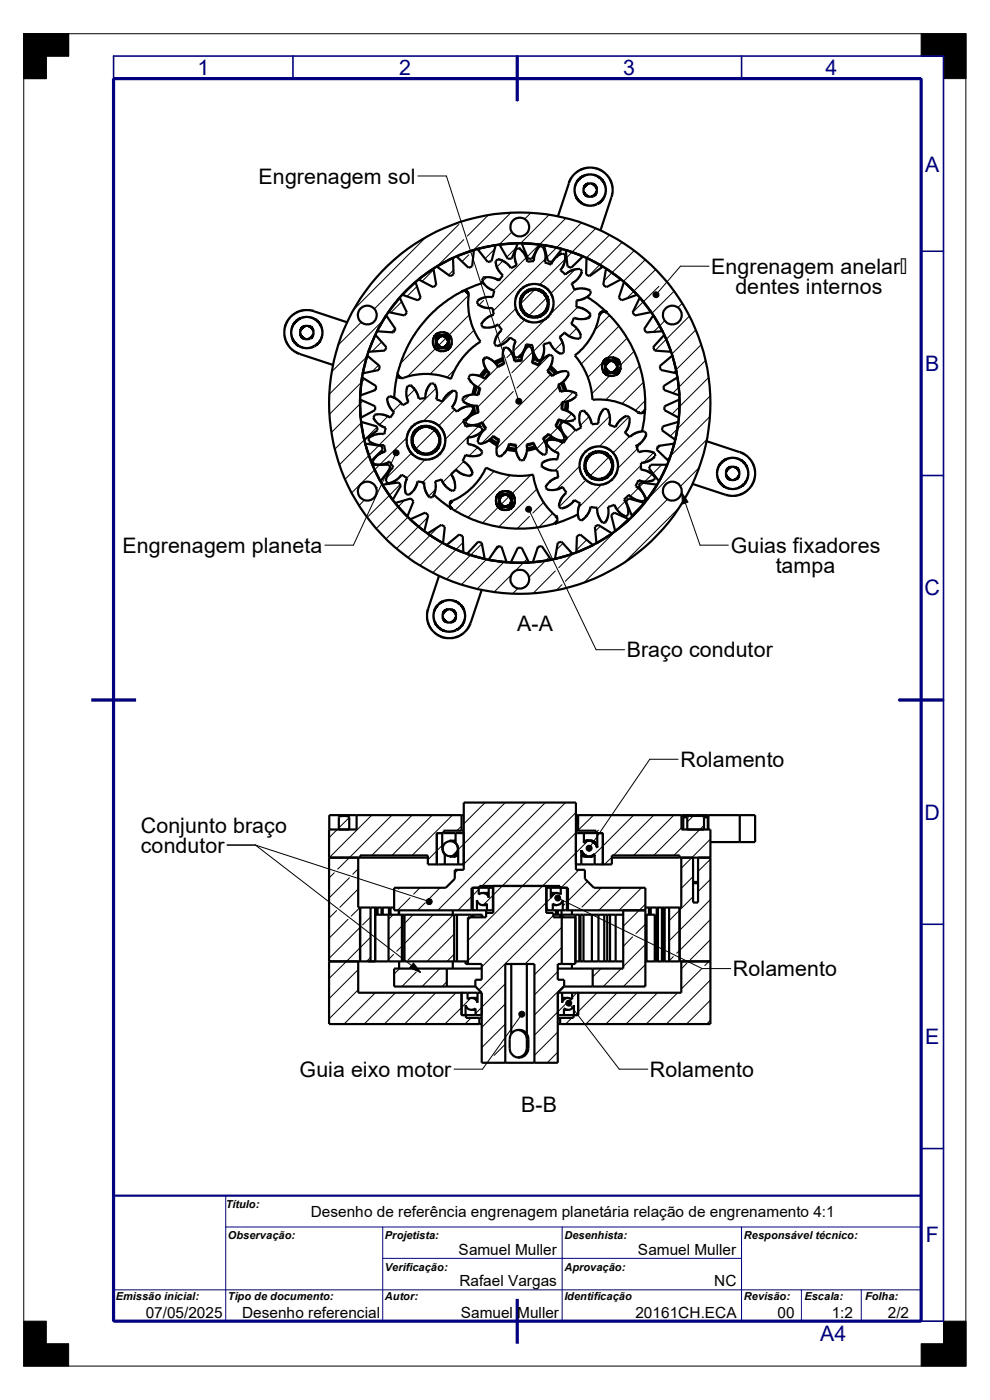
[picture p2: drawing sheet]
<svg xmlns="http://www.w3.org/2000/svg" width="210mm" height="297mm" viewBox="0 0 210 297" stroke-linecap="round" stroke-linejoin="round" font-family="sans-serif">
<g fill="none" stroke="#000" stroke-width=".21">
<path d="M5 7.2h199.9v282.6h-199.9zM14.6 7.2v4.7h-4.8v4.8h-4.8M88.6 37.3h6.1l15.4 47.8M90.4 50.3l-15.3 15.4M92 57.2l-2.5 2.5M96.2 57.3l-1 1M97.3 47.6l-17.9 17.9M98.4 50.8l-5.7 5.8M99.4 54.1l-1.4 1.4M103.2 58.8l-.9 .9M103.6 45.6l-4.5 4.5M104.9 52.8l-2 2.1"/>
<path d="M106.7 55.4l-1.3 1.2M108.4 45.1l-8.2 8.2M108.6 49.2l-2.7 2.7M109.5 52.6l-2 2M111.6 54.7l-6.9 6.9M112.6 45.1l-1.3 1.4M115.7 54.9l-11.1 11.1M116.5 45.6l-6.1 6M118 52.6l-2 2M119.9 55l-5.4 5.4M120.1 46.3l-8.3 8.2M121.3 53.5l-1.1 1.2"/>
<path d="M122 57.2l-5.1 5M123.4 47.2l-5.3 5.3M126.4 48.4l-5 5.1M129.3 49.8l-4.9 4.9M129.8 57.9l-1.7 1.7M132 51.4l-7.1 7.1M134.5 53.2l-4.7 4.6M136.9 55.1l-4.7 4.6M139.1 57.1l-6.2 6.3M150.4 56.5h-6l-5.3 6M76.6 68.4l-4.9 4.8M77.8 75.7l-8 8"/>
<path d="M78 75.5l-.1 .1M80.3 77.5l-1.3 1.3M81 72.5l-2.1 2.1M81.2 68l-10.8 10.9M82.1 67.1l-.7 .8M83.8 69.7l-.8 .8M85.2 64l-2.3 2.3M88.5 60.7l-2.1 2.2M92.4 73.9l-6 6.1M94.7 71.7l-1.7 1.7M96.6 78.3l-1.8 1.8M99.4 62.6l-14.4 14.4"/>
<path d="M99.6 66.8l-4.4 4.3M100.5 70.1l-9.3 9.3M102.6 63.8l-1 .9M103.3 75.9l-.8 .7M105.6 77.8l-4.3 4.3M107.8 79.8l-6.4 6.5M108.6 74.8l-1.1 1.1M109.4 65.4l-3.6 3.6M111.3 67.9l-4.8 4.7M113 74.7l-4.4 4.4M113.4 61.5l-2.9 2.8M115.7 67.7l-6.8 6.8"/>
<path d="M116 63.2l-3.8 3.7M116.7 75.3l-7.1 7M116.8 79.5l-14.7 14.7M119.3 72.6l-1.6 1.6M122 61.4l-5.3 5.3M122.3 69.6l-1.6 1.7M122.5 65.2l-9.3 9.3M125.3 66.7l-1 .9M128 76.8l-3.3 3.3M129.3 79.8l-3.7 3.7M129.3 66.9l-3.1 3.1M130.9 78.2l-.8 .8"/>
<path d="M131.3 69.2l-8 8M133.1 71.7l-4.4 4.4M134.5 74.5l-2.8 2.9M135.7 77.6l-7.2 7.2M136.4 64.1l-2.2 2.2M139.8 60.7l-3.3 3.3M139.9 69.2l-1.3 1.2M141 68l-1 1.1M141.3 72l-2.4 2.4M143 61.8l-4.7 4.7M143.4 78.5l-.6 .6M144.7 64.3l-.9 .9"/>
<path d="M146.3 67.1l-4.9 4.9M147.6 70l-5.1 5.1M148.8 73.1l-5.4 5.3M149.7 76.5l-5.7 5.6M76.4 85.7l-6.1 6M76.8 89.5l-5.8 5.8M77 85l-.6 .6M77.3 93.3l-5.3 5.3M77.4 80.4l-7.5 7.5M78.2 96.6l-5 5.1M79.5 99.7l-4.9 4.9M79.6 86.7l-.6 .6"/>
<path d="M79.8 82.3l-.7 .6M80 90.6l-2.7 2.7M80.3 94.5l-2 2.1M80.5 98.6l-1 1.1M82.3 88.3l-1.8 1.8M84 96.1l-9 19.6h-6.1M85.1 85.5l-1.7 1.7M86.3 92.8l-5.8 5.8M87.3 96.1l-5.3 5.3M88 82.6l-1.7 1.7M90.2 97.5l-3.9 3.9M92.2 91.2l-4 4"/>
<path d="M92.5 82.3l-12.1 12.1M92.8 94.9l-1 1M96.3 82.8l-6.5 6.6M96.5 86.9l-3.5 3.4M98.3 89.4l-3.9 3.8M98.3 97.9l-4.4 4.4M99.6 83.8l-1.3 1.3M100 87.7l-1.4 1.4M101.3 95l-1.8 1.7M101.5 90.5l-11.8 11.8M104.8 100l-8.3 8.3M108.9 83.1l-6.6 6.6"/>
<path d="M115.2 98.1l-.3 .3M115.5 93.5l-1.7 1.7M118.4 90.7l-1.7 1.7M118.5 82l-13.1 13.2M119.2 85.6l-9.7 9.7M119.4 93.9l-1.8 1.9M119.5 89.5l-.6 .7M120 80.5l-.5 .6M121.3 87.8l-1.6 1.6M121.6 83.2l-2.2 2.1M122 91.3l-1.9 2M123 98.9l-5.1 5"/>
<path d="M125 88.4l-1.9 1.8M125.4 96.5l-.6 .6M129.2 96.9l-4 4.1M129.4 88.3l-11.7 11.6M133.4 88.5l-6.2 6.2M133.5 92.6l-3.4 3.5M135.2 95.2l-4.1 4.1M136 98.7l-9.3 9.3M136.5 81.1l-4.5 4.5M136.9 85l-2.1 2.1M138.6 96l-2.1 2.2M140.2 94.5l-.8 .8"/>
<path d="M140.4 98.6l-1.9 1.9M142.2 96.8l-.7 .7M143.7 91l-1.5 1.5M143.9 82.2l-1.2 1.2M144.1 86.3l-1.6 1.6M148.3 99.2l-3.9 4M149.9 93.3l-12.5 12.5M150.3 80.1l-6.2 6.2M150.6 88.3l-8.3 8.4M150.7 84l-7 7M77.3 106.1l-1.1 1.2M80 103.4l-.2 .2"/>
<path d="M82.6 105.1l-4.5 4.5M84.5 107.5l-4.7 4.6M84.9 102.8l-2.3 2.3M85.8 106.1l-1.3 1.4M86.5 109.7l-4.6 4.6M88.8 111.7l-4.7 4.7M90.7 109.8l-1.9 1.9M91.2 113.6l-4.7 4.7M92.4 103.8l-1.5 1.5M93.1 111.7l-1.9 1.8M94 115.1l-4.9 4.9M96.7 116.6l-4.9 4.9"/>
<path d="M98.2 115.1l-1.4 1.4M99.8 117.8l-5.1 5.1M100.2 100.3l-.6 .6M102.2 115.4l-2.3 2.3M103.2 118.7l-5.3 5.3M105.7 107.6l-3.3 3.4M106 115.9l-1.3 1.3M106.9 119.3l-5.7 5.6M107.3 118.8l-.4 .4M108 105.3l-1.7 1.7M108.2 100.8l-8.9 9M109.9 116.2l-.1 .2"/>
<path d="M111 119.4l-1.7 1.7M111.8 118.6l-.8 .8M112.1 108l14.3 29.8h6.1M112.3 109.6l-2.6 2.5M112.5 100.8l-3.9 4M113.9 103.7l-8.1 8.1M114.5 115.9l-.5 .6M115.4 106.6l-2.4 2.2M115.7 119l-3.5 3.5M116.5 118.2l-.7 .7M117.3 108.9l-2.9 2.8M119.4 115.3l-1.3 1.3"/>
<path d="M121.5 117.5l-3 2.9M124.3 101.9l-5.7 5.6M124.5 114.5l-2.2 2.2M127.3 111.6l-1 1.1M127.6 102.9l-4.8 4.8M128.9 110.1l-.8 .8M130.6 112.7l-10.7 10.6M132.6 106.3l-1.7 1.8M133.2 110.1l-2.6 2.5M135.4 103.5l-1.7 1.8M136.5 102.4l-.9 .9M136.6 106.7l-2.6 2.6"/>
<path d="M137.4 105.9l-.2 .1M138.4 100.6l-1.6 1.6M141.6 105.9l-17.7 17.7M144.1 107.7l-11.6 11.6M144.6 104.5l3.9 11.2h6M108.5 121.9l-3.7 3.7M109.9 124.8l-1.1 1.1M117.8 121.1l-4.7 4.8M119.2 124l-1.2 1.2M48.2 179.3h6M54.2 179.3l36.9 12M54.2 179.3l35 27"/>
<path d="M71.5 176l-1.7 1.7M74.1 173.4l-2.2 2.2M78.9 172.9l-9.1 9.1M83.1 172.9l-11.5 11.5M87.4 172.9l-8.5 8.6M91.7 172.9l-8.6 8.6M93.8 179.3l-3 3.1M96 172.9l-8.6 8.6M97.9 175.3l-1 .9M98.6 170.3l-.2 .2M102.9 170.3l-4.5 4.5M107.2 170.3l-10 9.9"/>
<path d="M111.5 170.3l-13.1 13M115.7 170.3l-22.8 22.8M120 170.3l-17.7 17.7M122.2 172.4l-17.6 17.5M122.2 176.7l-22.9 22.8M124.7 178.4l-25.4 25.4M125.9 172.9l-3.3 3.2M127 176.1l-.6 .5M134.4 172.9l-8.7 8.7M138.7 172.9l-8.6 8.6M143 172.9l-8.6 8.6M143.8 161.1h-6l-12.8 18.9"/>
<path d="M144.6 175.6l-5.9 5.9M147.1 173.1l-1.3 1.3M149.4 175.1l-6.4 6.4M150.7 178l-6.2 6.2M70.9 185.2l-1.1 1.1M71.4 193.2l-1.6 1.6M73.8 195l-4 4.1M74.1 186.2l-4.3 4.3M76 184.3l-1.2 1.2M76 188.6l-3.9 3.9M76.2 196.9l-6.4 6.4M76.4 192.5l-1.9 1.9"/>
<path d="M78.6 194.6l-1.7 1.6M78.6 198.8l-2.2 2.2M83.4 194.1l-1 .9M83.8 189.4l-.2 .1M84.8 188.3l-.3 .3M85.3 196.5l-2.9 2.8M87 190.5l-2.7 2.6M87.6 194.1l-1.8 1.8M89.1 188.3l-1.3 1.4M90.2 191.5l-1.6 1.6M91.9 194.1l-6.1 6.1M93.3 188.3l-2.3 2.5"/>
<path d="M94.4 183l-.3 .4M96.2 194.1l-9.6 9.6M96.4 198.2l-5.8 5.8M97.1 180.3l-1.3 1.4M97.2 184.5l-.7 .8M99.9 194.6l-.6 .6M100 190.2l-2.8 2.9M101.6 188.7l-1.3 1.3M104.6 189.9l-2.1 2.1M115.9 191.5l-13.7 13.6M117.4 194.2l-15.8 15.8M117.9 189.5l-1.9 1.9"/>
<path d="M118.3 190.5l30.7 15h6M119.2 196.7l-7.8 7.8M119.8 191.8l-.4 .4M122.8 184.5l-3.8 3.9M124.6 187l-4 4.1M127.6 188.3l-4.2 4.1M129.8 181.9l-1.6 1.5M131.8 188.3l-4.8 4.8M134.2 198.8l-2 2M136.1 188.3l-4.8 4.8M136.9 191.8l-4.7 4.7M136.9 196.1l-2 1.9"/>
<path d="M144.1 193.1l-2.2 2.2M144.1 197.4l-2.2 2.2M147 186l-2.5 2.5M147 190.2l-2.8 2.9M150.7 182.3l-2.6 2.6M150.7 186.6l-2.6 2.5M150.7 190.8l-6.5 6.6M150.7 195.1l-6.5 6.5M150.7 199.3l-4.3 4.3M76 205.7l-6.2 6.2M76 210l-6.2 6.2M76.4 201.1l-6.6 6.5"/>
<path d="M78.6 203.1l-.8 .9M79.6 210.6l-6.6 6.7M83.5 202.5l-1.1 1.1M83.9 210.6l-6.6 6.7M84.8 205.5l-1.2 1.1M85.3 200.7l-1.1 1.1M88.2 210.6l-6.7 6.7M88.3 206.2l-3 3.1M89.1 205.5h-.1M92.5 210.6l-6.7 6.7M93.3 205.5l-3.8 3.8M94.8 208.3l-1 1"/>
<path d="M96.4 202.4l-1.6 1.6M96.7 210.6l-6.6 6.7M99.9 211.7l-5.5 5.6M99.9 215.9l-1.3 1.4M107.2 208.7l-6.3 6.3M107.2 213l-5 5M107.2 217.3l-5 4.9M110.7 215.2l-8.3 11.6h-6.1M118.3 214.7l-4.9 4.9M118.3 218.9l-4.9 5M118.3 206.1l-4.9 5M119.2 201l-5.8 5.8"/>
<path d="M119.7 209l-6.3 6.3M120.6 212.8l10.8 14h6M121.1 211.9l-2.7 2.7M121.3 215.9l-1.3 1.4M122 215.3l-.3 .3M122.4 210.6l-1 1M126.7 210.6l-4.1 4M127.5 205.5l-1.8 1.8M130.9 210.6l-6.4 6.4M131.8 205.5l-3.8 3.8M135.2 210.6l-6.7 6.7M136.9 200.4l-4.7 4.7"/>
<path d="M136.9 204.6l-4.7 4.7M136.9 208.9l-.4 .4M139.5 210.6l-6.7 6.7M142.8 202.9l-.9 1M143.8 210.6l-6.7 6.7M144.1 201.7l-.5 .5M145.7 204.3l-1.2 1.3M148.8 205.6l-4.3 4.2M150.7 203.6l-1.2 1.3M150.7 207.9l-9.3 9.4M150.7 212.2l-5.1 5.1M150.7 216.5l-.8 .8"/>
<path d="M107.2 221.5l-2.4 2.4M118.3 223.2l-2.2 2.3"/>
</g>
<g fill="#000" stroke="#000" stroke-width=".21">
<path d="M144.6 104.5l1.4 2-1.2 .4zM87.7 204.3l1.5 2-2.3-1z"/>
<path d="M5 7.2h9.6v4.7h-4.8v4.8h-4.8z" fill-rule="evenodd"/>
<path d="M195.4 7.2h9.5v9.5h-4.7v-4.8h-4.8z" fill-rule="evenodd"/>
<path d="M5 280.3h4.8v4.8h4.8v4.7h-9.6z" fill-rule="evenodd"/>
<path d="M200.2 280.3h4.7v9.5h-9.5v-4.7h4.8z" fill-rule="evenodd"/>
<circle cx="139.2" cy="62.5" r=".63"/>
<circle cx="84" cy="96.1" r=".62"/>
<circle cx="110" cy="85.1" r=".64"/>
<circle cx="112.1" cy="108" r=".63"/>
<circle cx="125" cy="179.9" r=".63"/>
<circle cx="91" cy="191.3" r=".64"/>
<circle cx="118.3" cy="190.5" r=".63"/>
<circle cx="110.7" cy="215.2" r=".65"/>
<circle cx="120.7" cy="212.8" r=".63"/>
</g>
<g fill="none" stroke="#000080" stroke-width=".21">
<path d="M109.6 16.7h.3M109.6 16.6l.3 .2M109.7 16.6v.2M109.9 16.6l-.3 .2M24 148.5h.3M24 148.4l.3 .3M24.1 148.4v.3M24.2 148.4l-.3 .3M47.9 253.7v26.6M24.1 273.6h171.3M47.9 260.3h147.5M81.2 267h76.1"/>
<path d="M81.2 260.3v20M119.3 260.3v20M157.3 260.3v20M170 273.6v6.7M182.7 273.6v6.7"/>
</g>
<path d="M24.1 11.9h176.1v268.4h-176.1zM24.1 16.7h171.3v263.6M62.1 11.9v4.8M109.7 11.9v9.5M157.3 11.9v4.8M195.4 53.3h4.8M195.4 100.9h4.8M190.6 148.5h9.6M195.4 196.1h4.8M195.4 243.7h4.8" fill="none" stroke="#000080" stroke-width=".34"/>
<path d="M195.4 253.7h-171.3v26.6" fill="none" stroke="#000080" stroke-width=".47"/>
<path d="M24.1 16.7h171.3v263.6h-171.3zM109.7 11.9v9.5M19.3 148.5h9.6M190.6 148.5h9.6M109.7 275.5v9.6" fill="none" stroke="#000080" stroke-width=".68" stroke-linecap="butt"/>
<g fill="none" stroke="#000" stroke-width=".47">
<path d="M88.8 59.3l3.1-2.3 .6 3.5-.6 .4zM92.7 56.6l3.4-1.9 .1 3.5-.7 .4zM95 55.2l1.5-.7a33.9 33.9 0 0 1 47.6 31.7 33.9 33.9 0 0 1-48.8 29.7 33.9 33.9 0 0 1-6.2-56.8l3-2.2 2.9-1.7M96.9 54.4l3.6-1.4-.3 3.5-.8 .3zM101.3 52.8l3.9-.8-.9 3.4-.8 .2zM102.2 59.5l1.1 1.4 1.4 .7a.72 .72 0 0 1-.1 .9v.5M102.2 59.5l.3-.6 1.4-.1 1.3 .3 .6 .4M102.5 60l-4.2 1.7-3.6 2.2a26.5 26.5 0 0 0-10.3 15.2M105.1 55.4l.1 .8 .5 1 1 1.2-.9 1.2M105.2 55.4l.4-.4 .8 .2 1.4 .9 .6 .8M106 51.9l3.9-.3-1.4 3.3h-.8zM106.1 59.2l-.7 .1"/>
<path d="M109.4 52.8l-.2 1.9 .4 1.5-1.2 .7M109.5 52.8l.7-.1 .7 .7 .6 .9 .3 1.2M110.7 51.6l3.9 .3-1.8 3h-.8zM114.5 52.2l-1 1.6-.2 1.6-1.4 .1M114.5 52.2l.6 .1 .4 .7 .2 .8v1.3a.52 .52 0 0 0 0 .6 .52 .52 0 0 0 .5 .2l.7 .2 .8-1.3 .7-.6 .9-.5M115.4 52l3.8 .8-2.1 2.8-.9-.2zM119.3 53.8l.6 .3v.9l-.3 1.2-.7 1.1 1 1 .6-.5 .9-.5 1.7-.2M120 53l3.7 1.4-2.5 2.4-.8-.3zM123.1 57.1l.4 .5-.4 .8-1 1.2-.9 .6M124.4 54.7l3.5 1.9-2.8 2-.8-.4zM128.6 57l3.1 2.3-3 1.6-.7-.4zM129.7 41.8l-2.3 7.1"/>
<path d="M129.8 41.8l.2-1-.1-1.5-.5-1.2-.8-1.1-1-.8-1.2-.5-1.7-.1-1 .2-1.3 .6-1.4 1.6-2.6 7.9M132.4 59.8l2.8 2.7-3.3 1.2-.6-.5zM66.6 66l-.9-.2-2 .2-1.3 .5-.9 .9-.7 1-.4 1.1-.1 1.6 .3 1.2 .9 1.4 1.4 1.1 7.8 2.6M66.6 66l7 2.4M77.9 75.4l2.7 2.3-.2 .8-3.4 .7zM79.6 71l2.4 2.7-.3 .7-3.6 .2zM81.9 66.9l2 2.9-.4 .7-3.5-.2zM84.4 79.1l-.5 2.3-.2 3M84.4 79.1l.1 .7 .6 .4 3-.7 3-.2 2 .3 2.6 .8M84.8 63.2l1.5 3.1-.5 .6-3.4-.7zM85.3 62.5l2.8-2.7 1.1 3.4-.6 .5zM91.8 72.2l.1 .8 .3 .7 .6 .5 .7 .3h.8l.7-.4 .5-.5 .3-.8v-.8l-.3-.7-.6-.5-.8-.3h-.8l-.7 .4-.5 .5-.2 .8"/>
<path d="M93 71.6l.7-.3h.5l.5 .3 .3 .7v.6l-.3 .5-.7 .3h-.5l-.5-.3-.3-.5-.1-.6 .4-.6M98 61.8l.6-.1 .4 .1 .4 .5v.5M99.4 62.7l-.1 2.2 .4 2.9 1.1 2.7 1.1 2-1.9 1.4-1.8 1.9-1.4 2-1.1 2.6M102.3 69.4l1.5 .1 1.4-.4a.49 .49 0 0 1 .5-.2 .49 .49 0 0 1 .3 .5l.3 .4a.3 .3 0 0 1 .1 .3 .3 .3 0 0 1-.2 .2l-.8 .9-.5 1.3v.5l.5 .4 1.4-.5 1.3-1.1a.73 .73 0 0 1 .9 .3l.4 .2-.5 1.6 .1 1.2 .2 .6 .6 .2 .5-.4 .7-.8 .5-1.1a.5 .5 0 0 1 .2-.5 .5 .5 0 0 1 .6 .1h.7M102.5 76.2l.3 1.5 .9 1.3a.21 .21 0 0 1 .2 .3 .21 .21 0 0 1-.2 .2l-.7 .9M102.5 76.2l.5-.4 1 .4 1.1 .8 .6 .9M103.1 78.2l-1.3 1.6M103.2 78.4l-1.2 1.5M103.4 78.7l-1.1 1.3M103.8 79.1l-1 1.2M104.5 63l-1.7 .1-.9 .3-.6 .4v.7l.4 .3 1 .4 1.2 .2a.5 .5 0 0 1 .6 .1 .5 .5 0 0 1 .1 .5l.2 .7M104.8 66.8l-1 .3-1.2 .9-.5 .7 .3 .7"/>
<path d="M106.7 76.2l-1.7 .8M106.7 75.9l-1.8 .9M106.8 76.5l-1.6 .7M106.9 77l-1.3 .7M108.9 75.6h.2M109.1 75.4h-.3M109.1 76.7l-.2-1.2-.7-1.2-.6-.6-.7 .1-.2 .9-.1 1.2 .4 1.3-1.3 .7M109.5 75.8l-.5 .1M109.9 75.8h.8M110.3 75.5h.5M110.5 75.3h.4M110.7 76.4l-1.6 .1"/>
<path d="M111 66h.1M112.9 76.8l1.4 .6M113 73.2l.1 1.3 .5 1.3 .6 .7h.8M113 76.2l1.6 .6M113.1 75.9l.9 .3M113.1 75.7l.6 .2M114.4 76.4l.4 .2M115.1 66.6h.1M115.4 62l.8 1.1 .2 1-.2 1.4-.5 .9-1.1 .7-1 .3-1.2-.1-1.1-.7-.8-1-.2-1 .1-1.2 .6-1.1 1.1-.8 1-.2 1.4 .2 .9 .6M116.1 78.8l1 1 .5-.4 1.1-.5 1.7-.2 .3 .6-.5 .9-.9 1-1 .5M116.2 78.6l1.1 1.1M116.6 78.1l1.2 1.3"/>
<path d="M116.6 72.6l.6 1.1 1 1 .8 .4 .6-.3M116.7 72.6l-1.4 .4 .1 .9v1l-.6 1.4M116.7 75.2l-1.5 1-.9 1.4-1.4-.6 .2-.9-.2-1.7-.3-.8-.6-.1-.5 .5-.6 1.1-.2 1.5-1.5 .1M116.8 77.9l1.2 1.3M116.8 75.3l.5 .3-.1 .8-.4 1.2-.7 1.1M116.8 77.7l1.5 1.4M119.7 70.6l1 .7 1.1 .5 1.1 .1 .4-.6M119.8 70.6l-1.1 .9 .8 1.5v1.7M121.3 60.2l.5 1.3 .6-.2 1.1-.1 1.7 .4M121.8 67.4l-.6 1.3 1.2 1 .9 1.6M122.3 63.8v1.4l1.5 .3 1.5 1.2M124.5 63l1.9 1.3 2.4 2"/>
<path d="M125.2 61.7l.1 .6-.8 .7-1.1 .5-1.1 .2M125.3 66.7l-.2 .7-1.1 .3h-1.3l-.9-.3M127.7 77.5l.1 .8 .3 .7 .5 .5 .8 .3 .8-.1 .7-.3 .5-.5 .3-.8-.1-.8-.3-.7-.5-.5-.8-.3-.8 .1-.7 .3-.5 .5-.2 .8M128.3 78.1l.6 .9 1.1 .2 .9-.7 .2-1.1-.7-.8-.4-.2-.8 .1-.6 .4-.2 .4v.8M128.7 66.3l1.5 1.5 2.2 2.9 1.3 2.2 1.4 3 .6 1.8 .8 3.2 .3 2.9 .1 3M128.8 66.3l-.4-.2h-.5l-.5 .3-1 3.1-1.3 2.5-1.3 1.7-1.8 1.7 1.4 2 1.3 2.5 .8 2.9 .2 2M130.9 77.5l-.1 .9-.8 .6-.9-.1-.6-.8 .1-.9 .8-.6 .9 .1 .4 .4 .2 .4M135.7 63.2l2.4 3-3.4 .7-.5-.6zM138.6 66.9l1.9 3.4-3.4 .2-.4-.7zM140 77.7l2.6-2.3 1 3.8-3.4-.7zM140.9 71l1.5 3.6-3.5-.2-.3-.7zM76.4 84.8l3.2 1.4v.8l-3.1 1.6z"/>
<path d="M76.6 89.5l3.4 1 .1 .8-2.8 2zM76.8 80.1l3 1.8-.1 .8-3.3 1.2zM77.5 94.1l3.4 .5 .3 .8-2.5 2.4zM78.2 93.6l1.5 .7 1.8 .1 .3 1.4M79 98.6h3.5l.3 .8-2.1 2.7zM79.3 98.5l1.5 .1 1.3-.4a.49 .49 0 0 1 .6-.2 .49 .49 0 0 1 .3 .5l.4 .6M81.7 95.8l-.8 .3-1.3 .9-.5 .8 .2 .7M82.1 84.5l.4 1.5 1.2 1.5-.6 .6a.49 .49 0 0 1-.3 .4 .49 .49 0 0 1-.5-.2l-1.2-.4h-1l-.6 .1-.3 .6 1.1 1.4 1.4 .7a.72 .72 0 0 1-.1 .9l-.1 .5h-1.4l-1.4 .4-.5 .4v.7M82.1 84.5l.5-.4 .8 .2 1.4 .9 .6 .8M83.5 99.1l-1.1 1.2-.4 .8-.1 1 .4 .4 1-.2 1-.6 .8-.9a.68 .68 0 0 1 .8 .4l.5 .2-.5 1.6v1.1l.2 .7 .6 .2 .6-.4 .7-.8 .4-1.1a.5 .5 0 0 1 .3-.5 .5 .5 0 0 1 .5 0l.8 .1M86.4 81.9l-.2 1.1v.8l.5 1.5-1.3 .7M87.3 92.8l.6-1.2 .9-.8 1-.4h1.2l1.2 .5 .8 .9 .4 1v1.2l-.4 1-.8 .9-1.3 .5h-1.1l-1-.3-.9-.9-.6-1.2 .1-1.2"/>
<path d="M90.4 89.3l-1.7 .3-1.2 .8-.9 1.4-.4 1.5 .4 1.7 .8 1.3 1.3 .9 1.6 .3 1.7-.3 1.2-.8 .9-1.4 .4-1.5-.4-1.7-.8-1.2-1.3-1-1.6-.3M91 90.6l1 .5 .8 .8 .4 .9v1.3l-.5 1-.8 .7-.9 .4h-1.3l-1-.4-.8-.8-.4-1v-1.2l.5-1.1 .8-.7 1.2-.4h1M91.4 81.3l-.9 1.5-.2 1.7-1.5 .1-.3-1.2-.6-.9-.8-.8-.6 .2M91.5 81.3l.6 .1 .4 .9 .2 1-.2 1.4M91.5 90.7v.1M93 94.6h.1M93 92.3l.3 .9-.2 1.2-.6 1-1 .7-.9 .2-1.2-.2-1.1-.6-.6-1-.2-.9 .1-1.2 .7-1 .9-.7 1-.2 1.2 .2 1 .6 .6 1M96.3 82.8l-.9 .5-.7 .6-.8 1.3-1.4-.4M96.3 82.8l.6 .3v1l-.3 1.2-.7 1.1 1 1 .8-.7 .7-.3 1.6-.3M96.7 99.7l.9 .7 1.2 .4 1.1 .2 .4-.6M96.7 99.7l-1 .9 .7 1.6 .1 1.6M98.1 85l1.6 .9 1.6 .2"/>
<path d="M98.3 89.2l.5 1.4 .6-.3h1.1l1.7 .4 .1 .7-.8 .7-1.1 .5-1.2 .2M98.7 96.5l-.6 1.3 1.3 1 .8 1.6M99.2 92.8v.9a.47 .47 0 0 0 .1 .5 .47 .47 0 0 0 .5 .1l1.4 .5 1 1M99.4 80.1l.5 .9 .6 .6 1.4 .8-.4 1.4M99.4 80.1l.3-.6h.8l1.5 .3 .9 .6M100 86l.5 .7-.4 .8-1 1.2-.9 .5M100.2 87.3l.1 .7M100.3 86v.5M100.4 87l.1 .9M100.6 86.1l.2 1.7M100.8 81.8l-.6 1.9M100.9 81.9l-.4 1.8"/>
<path d="M101.1 90.1l.2 .3M101.2 82.1l-.5 1.6M101.2 86.1l.2 1.5M101.3 86.1l.3 1.4M101.3 90l.3 .5M101.5 83.8l-1.3-.1-1.3 .3-.7 .4-.1 .6M101.5 87.5l-1.1 .4-1 .7-.6 .7 .2 .7M101.6 90l.4 .7M101.7 82.3l-.4 1.5M102.1 91.7l.1 .1M102.2 89.7l.8 1.3M102.2 91l.3 .4"/>
<path d="M102.2 91.5l.2 .1M102.3 95.8l-.2 .6-1.2 .4h-1.2l-1-.3M102.4 89.6l.8 1.3-1 .8-.6 .9-.3 1.2 .5 .4M102.4 89.6l-1.8 .6-1.6-.2M103.1 99.2l-1.5 2.5-1.4 1.7-2.5 1.9-1.7 .9M103.1 99.2l2.4 1 2.7 .6 2.7 .2 2.3-.3M103.8 93.4l1.7 1.1M103.9 93.3l1.6 1M104.2 93.1l1.4 .9M104.6 92.6l1.3 .9M107.6 95.4l2 .3M107.7 95.2l1.8 .3"/>
<path d="M107.8 94.9l1.7 .3M108 94.3l1.5 .3M108 94.1l-.6 1.5-1.3 1.3-.6-.3-.2-.7 .1-1.3 .6-1.3-1.3-.8-.9 .8-.6 .5-1.4 .3M108 94.1l1.5 .3M109.5 94.4v1.3l.4 1.2 .5 .8 .7-.1M111.7 94.3v1.8l-.3 .9-.4 .6M113.2 93.9l-1.5 .4M113.2 94.1l-1.4 .4M113.5 94.7l-1.7 .4M113.6 94.9l-1.8 .5M113.7 95.1l-1.9 .5M115.9 94l.4 .7 .7 .6 1.4 .8a.72 .72 0 0 1-.1 .9l-.1 .5"/>
<path d="M116.1 93.6l-.4 .3M116.5 92.2l-1.2 .9M116.9 92.6l-1.3 1M117.2 92.8l-.7 .6M117.3 92.9l-.4 .4M118.2 97.5h-1.6l-1.1 .4-.6 .4v.6l.8 .5 1.1 .4h1.2a.76 .76 0 0 1 .3 .9l.1 .6-1.4 .6-1.1 1.1-.1 .3 .2 .6M118.4 81.7l.5 1.4M118.5 89l-.7 1.3 .6 .4 .8 .9 .6 1.4M118.5 81.7l.5 1.4M118.7 89.1l-.8 1.3M118.8 89.9l.1 .8 .4 1 1.1 1.2-.6 .6a.53 .53 0 0 1-.4 .4 .53 .53 0 0 1-.5-.2l-1.3-.4h-1.3l-.5 .8M118.8 90.1l-.4 .7"/>
<path d="M118.8 89.9l.5-.4 .8 .2 1.1 .7 .8 .8a.71 .71 0 0 0 .9-.3l.4-.2-.4-1.4v-1.1l.2-.9 .7-.2 .8 .7 .6 1 .3 1.2M118.9 83.1l.7-.2 1.7 .2 .9 .3 .1 .7-1.4 .9-1.7 .3M118.9 90.5l-.3 .5M119 90.8l-.2 .3M119 81.4l.6 1.6M119.2 85.3l-.1 1.6 1.5 .4 1.4 1.2M119.2 89.2l-.2 .5M119.3 81.2l.6 1.7M119.4 85.3l-.1 1.6M119.5 81l.7 1.9M119.5 89.3l-.1 .2M119.8 89.4l-.1 .1"/>
<path d="M119.8 93l-.4 .5-1.1-.2-1.2-.6-.7-.7-1.2 1 .7 1.4 .1 1-.1 .9-.5 .2-1.4-1-.4-.6-.4-1M120 85.3l-.2 1.7M120.3 85.2l-.2 1.9M120.5 85.2l-.1 2M122 88.5l-.2 .6-.7 .2-1.3 .1-1.4-.4M124.2 99.1v.1M124.8 96.9l.8-.7 1.2-.3 1 .1 1.1 .5 .7 .9 .3 1.2-.1 .9-.5 1.1-.9 .7-1.1 .4-1-.1-1.1-.6-.7-.8-.4-1.2 .1-1 .6-1M125.7 84.8h2.6l2.5 .5 2.4 .9 2.1 1.3M126.8 95.9l-.1 .1M128.1 86.7l-.5 .8-.5 .9-.1 1.5-1.4 .1M128.2 86.7l.6 .1 .4 .7 .2 1.2-.2 1.5M133 88.2l-1 .6-.7 .6-.7 1.2-1.4-.4"/>
<path d="M133 88.2l.6 .4v.9l-.3 1-.4 .8a.43 .43 0 0 0-.2 .4 .43 .43 0 0 0 .3 .4l.1 .1a.46 .46 0 0 0 .4 .5 .46 .46 0 0 0 .5-.3l1.4-.7 1.4-.2M134.9 94.7l.6 1.3 .8-.3h.9l1.7 .4M135.4 94.4l-.3 .6M136.8 91.6l.4 .5-.3 .6-.8 1.1-1.1 .9M136.9 86.8l-.2 .5-.4 .3-.5 .1-.4-.2M136.9 86.8l-.3 2.6-.4 2.1M138 98.6h3.6l-1.8 3.5-2.1-2.7zM138.9 96.1l.1 .7-.3 .3-1.2 .8-.9 .2a.53 .53 0 0 0-.6 .2 .53 .53 0 0 0 0 .6l-.1 .8h.8l.9 .4 1.3 1.1M139.6 94.6l3.4-.5-1.1 3.7-2.6-2.4zM140.6 90.5l3.3-1-.6 3.8-2.9-2zM140.8 81.9l2.9-1.8 .4 3.8-3.3-1.2zM141 86.2l3.1-1.4-.1 3.8-3.1-1.6z"/>
<path d="M149.9 93.6l7.9 2.7 1.5 1.3 .7 1.4 .2 .9-.2 2-.6 1.2-.9 1-.8 .5-1.3 .5-1.4 .1-1.1-.2M81.1 102.8l3.5-.4 .4 .6-1.7 3zM83.8 106.7l3.4-1 .5 .7-1.3 3.2zM87 110.2l3.2-1.4 .6 .5-.8 3.4zM89.6 102.3l.4 .5M90 102.3v.9l.3 .9 .8 1.4h.7l.4-.9 .3-1.3-.2-1.2 1.3-.4 .6 1.1 1.1 1 .7 .4 .6-.4M90.7 113.2l2.9-1.9 .8 .5-.4 3.5zM92 104.9l3 2.5 3.1 1.8a26.4 26.4 0 0 0 19.5 1.9M94.7 115.7l2.7-2.3 .8 .3 .1 3.5zM96 106.3l-.4 .2-.2 .3 .1 .7 .3 .5M101.4 114.9l.8 .2 .6 3.5-3.7-1.1zM105.2 105.9v.8l.4 .7 .5 .5 .8 .3h.8l.7-.4 .5-.5 .3-.8v-.8l-.4-.7-.5-.5-.8-.3h-.8l-.7 .4-.5 .5-.3 .9"/>
<path d="M105.6 115.9l.8 .1 1.1 3.3-3.9-.5zM106.8 107.4l-.6-.5-.2-.6v-.5l.5-.6 .6-.3 .5 .1 .6 .5 .3 .6-.1 .5-.5 .6-.6 .2h-.4M107.6 104.8l-1 .1-.6 .5-.2 .4 .1 1 .5 .6 .4 .2 1-.1 .6-.5 .2-.4-.1-1-.5-.6-.4-.1M109.9 116.2h.8l1.5 3.2h-3.9zM113.1 100.7l.6 2.8 .9 1.9 1.4 2.1 1.9 2M114.1 116l.8-.1 2 2.9-3.9 .5zM116 103.8l1.5 .2 1.3-.4a.49 .49 0 0 1 .6-.2 .49 .49 0 0 1 .3 .5l.5 .6M117.9 109.5l.3 .4v.5l-.1 .3-.5 .4M118.3 115.1l.8-.2 2.4 2.6-3.8 1.1zM120.2 104.5l-1.1 1.2-.4 .9-.1 .9 .4 .4 .9-.2 1.3-.9 .7-.7 .1 .1 1.1 .6-.4 1-.1 1.4 .3 1 .5 .2M122.4 113.7l.7-.3 2.7 2.3-3.5 1.5zM122.6 109.1l-3.3 1.5-1.7 .5"/>
<path d="M126.2 111.8l.7-.5 3 1.9-3.4 2.1zM126.7 107.7l.1 1.5 .5 1 .5 .7h.7M126.7 107.7h-.9a.49 .49 0 0 0-.5 0 .49 .49 0 0 0-.2 .5l-.6 1.2-1.1 1M129.7 109.3l.6-.5 3.2 1.4-3 2.5zM130.3 107.1l-1.3 .4v1.8l-.2 .9-.4 .6M130.3 107.1l.5 .8 1 1.2 .9 .5 .6-.3M133.3 105.7l3.4 1-2.6 2.9-1.3-3.2zM133.4 105l.9 .7 1.2 .5 1.1 .1 .3-.5M133.4 105l-.5 .5a.54 .54 0 0 0-.4 .5 .54 .54 0 0 0 .3 .6l.4 1.2v1.4M135.4 101.9l-.3 .7a.51 .51 0 0 0-.2 .5 .51 .51 0 0 0 .5 .4l1 1 .5 1.3M135.9 102.4l3.5 .4-2.2 3.2-1.7-3zM138.9 101.2l-.1 .6-1.2 .4h-1.2l-1-.3"/>
<path d="M146.9 102.7l7.1 2.3M93.1 122.2l-2.4 7.2-.1 1.9 .4 1.4 .6 .9 .9 .9 1.3 .7 .9 .2 1.8-.1 1.3-.6 1.1-1 .9-1.5 2.4-7.1M71.9 176v-2.6a2.24 2.24 0 0 1 2.2 0v2.6M72.8 172.9h2.8M72.8 172.9v.2M72.8 172.9h-3v3.1M75.6 172.9v3.1h-5.8v41.3h31.9M75.6 172.9h22.3M93 176.7l-.3 .3M93.8 176.7v3.3M94.1 176.7h-1.4v6.7M94.1 176.7h2.5"/>
<path d="M95.4 178.4h1l.2 .1M96.6 176.7v2.1l.5 .7 .1 .5v3.4M96.6 176.7h1.5M97.9 176.2h.5M97.9 172.9h.5M97.9 172.9v3.3M97.9 176.2h-3.8v.5M98.1 176.7l.3 .3M98.1 176.7h.3M122.2 176.7h.2M122.2 176.2h.4M122.2 172.9h.4"/>
<path d="M122.4 176.7l-.2 .3M122.4 176.7h1.5M122.6 172.9v3.3M122.6 176.2h3.8v.5M122.6 172.9h22M123.8 178.7l.9-.4 1 .1 .7 .6 .3 .8M123.9 176.7h2.5M123.9 178.4h.8M123.9 176.7v2.1l.9-.5 .8 .1 .8 .6 .3 .8M126.4 176.7h1.5v6.7M126.7 176.7v3.1M127.6 176.7l.3 .3"/>
<path d="M144.6 172.9v3.1h6.1v41.3h-31.9M144.6 172.9h2.8M144.9 173.4h.9M144.9 173.4v2.6M145.8 173.4v2.6M146.2 173.1h-1.1l-.2 .3M146.2 173.1l-.4 .3M146.2 173.1h2.7M147.4 172.9v.2M147.4 172.9h9.5M148.9 173.1l.3 .1 .2 .2M148.9 173.1h1"/>
<path d="M149.4 173.4h.8M149.4 173.4v2.6M149.9 173.1l.3 .3M150.2 173.4v2.6M150.3 172.9v3.1M150.7 178.6h6.2M156.9 172.9h3.3v5.7h-3.3M156.9 172.9v5.7M69.8 181.9h6.6M76 181.9v10.6h7.6M76.4 181.9v-.4h14.4v1.9h1.9M76.4 192.5v11.5"/>
<path d="M76.4 181.9h14.4M78.6 192.5v11.5M79.6 194.1h2.8M79.6 192.5v11.5h-9.8M80 192.5v1.6M80.1 192.5v1.6M80.9 192.5v1.6M81.2 192.5v1.6M82.4 194.1h2.9M82.4 194.1v9.9M82.5 192.5v1.6M82.8 192.5v1.6"/>
<path d="M84.6 193.1v1M84.7 193.1v1M85.3 194.1h.1M85.3 194.1v9.9M85.4 194.1h.4M85.4 194.1v9.9M85.8 194.1h10.6M85.8 194.1v9.9M92.7 183.1l.2 .3h1.5M92.7 183.4h.2M93.8 180h.1M93.8 180l.6 1.3"/>
<path d="M94.4 181.3h.1M94.4 183.4h2.8M94.4 181.3v2.1M96.1 193.1v1M96.4 194.1h.5M96.4 194.1v9.9M96.9 181.6l.3 .1M96.9 194.1h3.2M96.9 194.1v9.9M97.2 183.4h.9M97.2 181.3l-.9 .4h-.9M98.1 183.4h.3"/>
<path d="M98.4 183.1l-.3 .3M100 193.1h.5M100 193.1h-16.4v-4.8h11l1.9-1.9v-1.9h1.9v-14.2h23.8v14.2h1.9v1.9l1.9 1.9h10.9v21h-11.2M100.1 194.1h.4M100.1 194.1v.5M100.5 194.1h1.7M100.5 194.1v.5M100.5 188.3l-.2 .3v4.4l.2 .1M100.5 193.1h.7M101.2 193.1h2.1M101.2 193.1v-2.1a1.26 1.26 0 0 0 2.1 .7v1.4M101.6 188.3v1.5a1.28 1.28 0 0 1 2.1 .7v-2.2"/>
<path d="M101.7 188.3h2M101.7 188.3v-.3h17.1v.3M101.7 188.3h-1.7v4.8M102.2 194.1h.1v.5M102.2 194.1v.5M102.4 192h.9M102.4 189.4h1.3M103.1 193.1v1.5h-3.8v9.9M103.3 193.1h1M103.7 188.3h.6M104.3 193.1h.3M104.3 188.3l.3 .3"/>
<path d="M104.3 188.3h.3M104.6 192.8h.1M104.6 188.6h.1M104.6 192.8l-.3 .3M104.6 188.6v4.2M104.6 188v5.7h-1.5M115.9 192.8h.1M115.9 188.6h.1M115.9 193.1h.3M115.9 188.3h.3M115.9 188v5.7h1.5v.9h1.8M116 192.8l.2 .3"/>
<path d="M116 188.6v4.2M116.2 188.3l-.2 .3M116.2 188.3h.6M116.2 193.1h1.1M116.8 189.4h1.3M116.8 188.3v2.2a1.27 1.27 0 0 1 2.2-.7v-1.5M116.8 188.3h2M117.3 192h.8M117.3 193.1v-1.4a1.3 1.3 0 0 0 2.1-.7v2.1M117.3 193.1h2.1M117.4 194.1h1.4M117.9 193.1v1"/>
<path d="M118.3 193.1v1M118.8 194.1h.5M118.8 194.1v.5M118.8 188.3h1.7v4.8M119.1 193.1v1M119.2 194.6h2.8v9.9h-2.8M119.2 194.6v9.9M119.3 194.1h2.8M119.3 194.1v.5M120 188.3l.3 .3v4.2l-.3 .3h-.6M120 193.1h.5M120.5 193.1h16.4"/>
<path d="M121.3 193.1v1M122.1 194.1h.8M122.1 194.1v9.9M122.2 183.1l.2 .3M122.2 183.4h.2M122.4 183.4h.9M122.9 194.1h.2M122.9 194.1v9.9M123.1 194.1h.7M123.1 194.1v9.9M123.3 181.4l.7 .3h.7M123.3 183.4h2.9"/>
<path d="M123.4 181.5h-.1M123.8 194.1v9.9M123.8 194.1h1.8M125.6 194.1h1.4M125.6 194.1v9.9M126.2 181.3h.1M126.2 181.3v2.1M126.2 183.4h1.4M126.2 181.3l-.9 .4h-.9l-.7-.6-.4-.8v3.1M127 194.1v9.9M127 194.1h1.2M127.6 183.4h.3"/>
<path d="M127.9 183.1l-.3 .3M128.2 194.1v9.9M128.2 194.1h.6M128.8 194.1h.6M128.8 194.1v9.9M129.4 194.1v9.9M129.4 194.1h1.2M129.8 181.9h14.4M130.6 194.1h1.6M130.6 194.1v9.9M132.2 193.1v12.4h-6.5M136.9 194.1h.3"/>
<path d="M137.2 194.1h1.7M137.2 194.1v9.9M137.7 192.5v1.6M138 192.5v1.6M138.9 194.1h.1v9.9M138.9 194.1v9.9M139.3 192.5v11.5M139.6 192.5v11.5M140.4 192.5v11.5M140.6 192.5v11.5M140.9 192.5v11.5M141 192.5v11.5"/>
<path d="M141.9 192.5v11.5M144.1 192.5v11.5M144.2 181.9v-.4h-14.4v1.9h-1.9M144.2 192.5v11.5M144.2 181.9h6.5M144.5 181.9v10.6h-7.6M147 187.1h1.1M147 187.4h1.1M147 181.9v9.6h1.1v-9.6M76 204v6.6h21.9M78.2 204h1M79.5 204h2.9"/>
<path d="M82.4 204h2.9M84.7 204v1.5M85.3 204h.1M85.4 204h.4M85.8 204h10.6M94.8 205.5h-11.2v3.8h11.2M94.8 205.5v3.8M94.8 205.5h7.4M94.8 209.3h6M96.1 204v1.5M96.4 204h.5M96.9 204h2.3"/>
<path d="M97.9 215.1l.3 .2M97.9 210.6h.3M97.9 210.6v4.7h.9M98.2 210.6l-.3 .3M98.2 210.6h1M98.8 204v.5h.5M98.8 215.3v-2.1a1.31 1.31 0 0 0 2.1 .8v1.3M98.8 215.3h2.1M98.8 215.3v.6h2.9M99.2 210.6v1.4a1.32 1.32 0 0 1 2.1 .7v-2.1M99.2 210.6h2.1M99.3 204.5h2.9v3.4h-1.4v1.4"/>
<path d="M100 214.2h.9M100 211.7h1.3M100.8 209.3l1.4 1.4v14.8h5M100.9 215.3h1M101.3 210.6h.6M101.7 215.9h.5M101.7 217.3h.5M101.7 215.9v1.4M101.9 210.6l.3 .3M101.9 210.6h.3M101.9 215.3h.3M102.2 215.1l-.3 .2"/>
<path d="M108.5 219.3a2.03 2.03 0 0 1 3.3 0M108.5 219.3a4 4 0 0 0-.4 3.1 1.99 1.99 0 0 0 2 2 1.99 1.99 0 0 0 2-2M108.5 204.5v14.8M110 218.5a1.97 1.97 0 0 1 1.8 2M111.8 219.3l.3 1.2M111.8 204.5v14.8M118.3 215.3h.3M118.3 215.9h.5M118.3 217.3h.5M118.3 210.9h.1M118.3 215.1h.1M118.3 205.5h7.4"/>
<path d="M118.4 210.6h.2M118.4 215.1l.2 .2M118.4 210.9v4.2M118.6 210.6l-.2 .3M118.6 210.6h.7M118.6 215.3h1M118.8 215.9v1.4M119.2 204.5h-.9v3.4h1.4v1.4M119.3 211.7h1.2M119.3 210.6v2.1a1.29 1.29 0 0 1 2.1-.7v-1.4M119.3 210.6h2.1M119.6 214.2h.9"/>
<path d="M119.6 215.3v-1.3a1.29 1.29 0 0 0 2.2-.8v2.1M119.6 215.3h2.1M119.7 209.3l-1.4 1.4v14.8h-4.9M119.7 209.3h6M121.3 204.5v1M121.4 210.6h1.1l.1 .3M121.7 215.3v.6h-2.9M122 204h.1M122.1 204h.8M122.4 210.6h.2M122.6 215.1l-.3 .2M122.6 210.6v4.7h-.9"/>
<path d="M122.9 204h.2M123.1 204h.7M123.8 204h1.8M125.6 204h1.4M125.7 205.5v3.8M127 204h1.2M128.2 204h.6M128.8 204h.6M129.4 204h1.2M130.6 204h1.6M136.9 204h.3M137.2 204h1.7"/>
<path d="M138.9 204h11.8M144.5 204v6.6h-21.9M107.2 225.5v-21h6.2v21M107.2 225.5h6.2M111.8 222.4a1.92 1.92 0 0 1-1.9 1.9M111.8 220.5v1.9M111.8 222.4h.3M111.8 220.5h.3M112.1 220.5v1.9"/>
<circle cx="110.3" cy="48.2" r="2"/>
<circle cx="125.2" cy="40.3" r="3.3"/>
<circle cx="125.2" cy="40.3" r="1.43"/>
<circle cx="65.1" cy="70.6" r="3.3"/>
<circle cx="65.1" cy="70.6" r="1.43"/>
<circle cx="77.9" cy="66.8" r="2"/>
<circle cx="93.8" cy="72.5" r="1.45"/>
<circle cx="113.3" cy="64.3" r="2.92"/>
<circle cx="113.4" cy="64.3" r="2.89"/>
<circle cx="113.4" cy="64.3" r="4.1"/>
<circle cx="142.6" cy="66.8" r="2"/>
<circle cx="110.3" cy="85.5" r="33.9"/>
<circle cx="110.3" cy="85.5" r="40.4"/>
<circle cx="127" cy="98.8" r="2.83"/>
<circle cx="127" cy="98.8" r="4.1"/>
<circle cx="127" cy="98.8" r="3.1"/>
<circle cx="77.9" cy="104.2" r="2.01"/>
<circle cx="142.6" cy="104.2" r="2.01"/>
<circle cx="155.4" cy="100.5" r="3.3"/>
<circle cx="155.4" cy="100.5" r="1.43"/>
<circle cx="95.3" cy="130.7" r="3.4"/>
<circle cx="95.3" cy="130.7" r="1.43"/>
<circle cx="110.3" cy="122.9" r="2"/>
<circle cx="95.5" cy="180.1" r="1.62"/>
</g>
<path d="M11.6 291.5h111.1v.4h-111.1z" fill="#fff"/>
<g font-size="4.5" fill="#000080">
<text x="41.9" y="15.9">1</text>
<text x="84.7" y="15.9">2</text>
<text x="132.2" y="15.9">3</text>
<text x="175.1" y="15.9">4</text>
<text x="196.3" y="36.6">A</text>
<text x="196.3" y="78.7">B</text>
<text x="196.1" y="126.3">C</text>
<text x="196.1" y="173.9">D</text>
<text x="196.3" y="221.4">E</text>
<text x="196.4" y="263.6">F</text>
<text x="174" y="284.6">A4</text>
</g>
<g font-size="4.5">
<text x="54.9" y="39">Engrenagem sol</text>
<text x="150.9" y="58.2">Engrenagem anelar</text>
<text x="156" y="62.4">dentes internos</text>
<text x="26" y="117.3">Engrenagem planeta</text>
<text x="155" y="117.3">Guias fixadores</text>
<text x="164.5" y="121.6">tampa</text>
<text x="109.7" y="133.9">A-A</text>
<text x="133" y="139.5">Braço condutor</text>
<text x="144.4" y="162.7">Rolamento</text>
<text x="29.9" y="176.7">Conjunto braço</text>
<text x="29.9" y="180.9">condutor</text>
<text x="155.5" y="207.1">Rolamento</text>
<text x="63.5" y="228.5">Guia eixo motor</text>
<text x="137.9" y="228.5">Rolamento</text>
<text x="110.6" y="236">B-B</text>
</g>
<g font-size="3.3">
<text x="65.9" y="258.1">Desenho de referência engrenagem planetária relação de engrenamento 4:1</text>
<text x="97.3" y="266.2">Samuel Muller</text>
<text x="135.3" y="266.2">Samuel Muller</text>
<text x="97.5" y="272.9">Rafael Vargas</text>
<text x="151.5" y="272.9">NC</text>
<text x="30.9" y="279.6">07/05/2025</text>
<text x="51.4" y="279.6">Desenho referencial</text>
<text x="97.7" y="279.6">Samuel Muller</text>
<text x="134.8" y="279.6">20161CH.ECA</text>
<text x="165" y="279.6">00</text>
<text x="176.4" y="279.6">1:2</text>
<text x="188.3" y="279.6">2/2</text>
</g>
<g font-size="2.3">
<text x="47.9" y="256.3">Título:</text>
<text x="48.3" y="262.9">Observação:</text>
<text x="81.7" y="262.9">Projetista:</text>
<text x="119.7" y="262.9">Desenhista:</text>
<text x="157.8" y="262.9">Responsável técnico:</text>
<text x="81.7" y="269.6">Verificação:</text>
<text x="119.7" y="269.6">Aprovação:</text>
<text x="24.6" y="275.8">Emissão inicial:</text>
<text x="48.3" y="275.8">Tipo de documento:</text>
<text x="81.7" y="275.8">Autor:</text>
<text x="119.7" y="275.8">Identificação</text>
<text x="157.8" y="275.8">Revisão:</text>
<text x="170.6" y="275.8">Escala:</text>
<text x="183.5" y="275.8">Folha:</text>
</g>
</svg>
